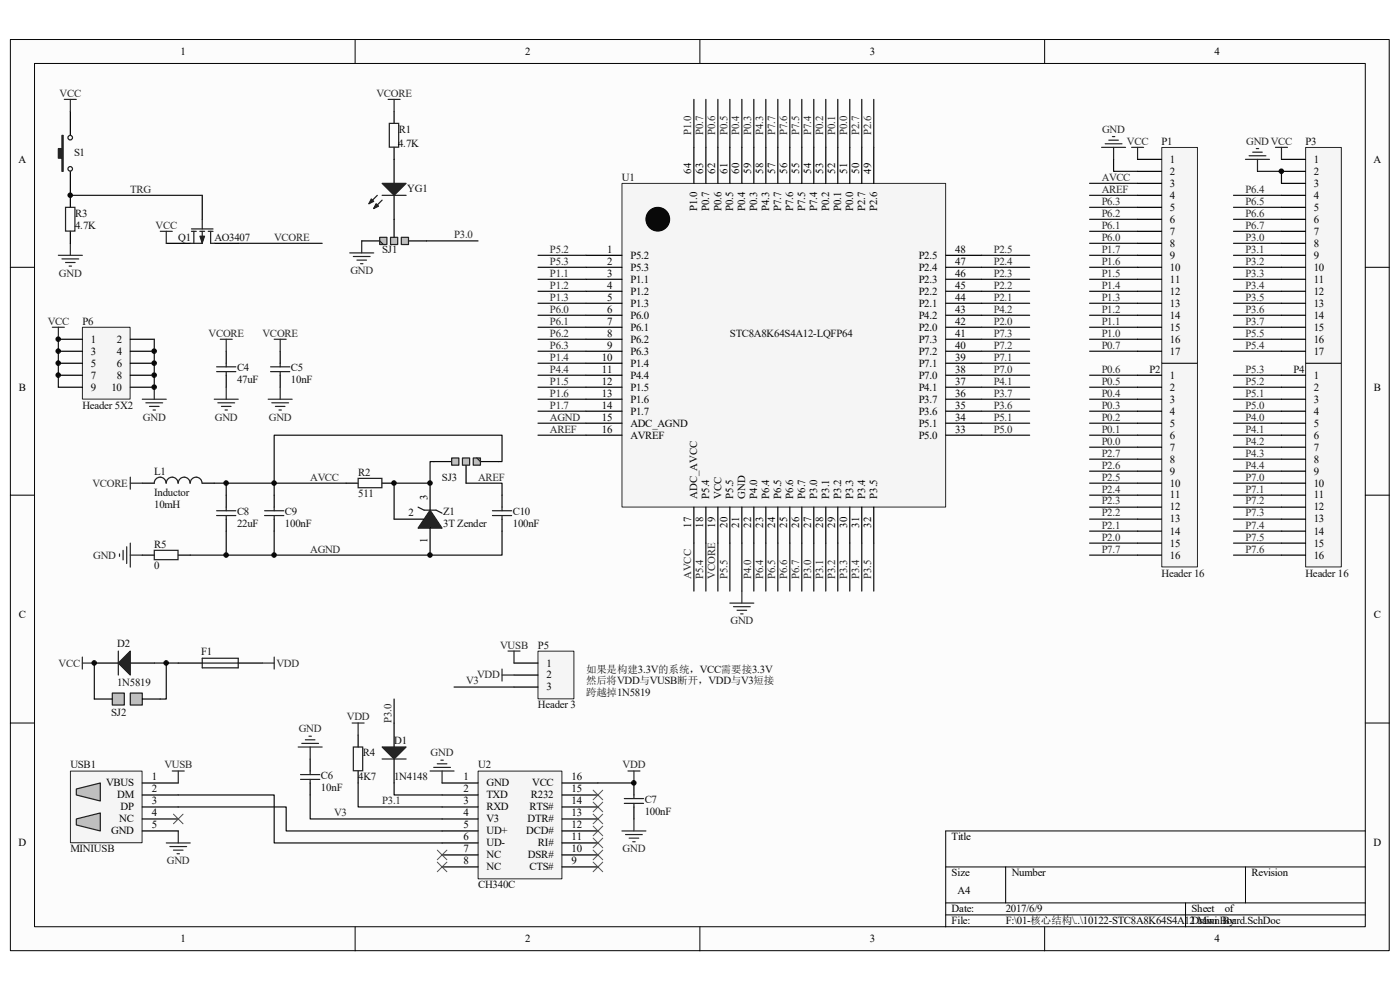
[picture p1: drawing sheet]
<svg xmlns="http://www.w3.org/2000/svg" width="297mm" height="210mm" viewBox="0 0 297 210" stroke-linecap="round" stroke-linejoin="round" font-family="sans-serif">
<path d="M2.2 8.4h292.5v193.3h-292.5z" fill="#fcfcfc"/>
<path d="M2.2 8.4h292.5v193.3h-292.5z" fill="none" stroke="#000" stroke-width=".21"/>
<path d="M7.4 13.5h282.2v183.1h-282.2z" fill="#fcfcfc"/>
<g fill="none" stroke="#000" stroke-width=".21">
<path d="M7.3 13.5h282.3v183.1h-282.3zM75.3 8.4v5.1M148.5 8.4v5.1M221.6 8.4v5.1M2.2 56.7h5.1M289.7 56.7h5.1M2.2 105h5.1M289.7 105h5.1M2.2 153.4h5.1M289.7 153.4h5.1M289.7 176.3h-89.1v20.3M75.3 196.6v5.1"/>
<path d="M148.5 196.6v5.1M200.6 183.9h89.1M200.6 191.5h89.1M200.6 194.1h89.1M213.4 183.9v7.6M221.6 196.6v5.1M251.5 191.5v5.1M264.2 183.9v7.6"/>
</g>
<path d="M132 38.9h68.6v68.7h-68.6z" fill="#f5f5f5"/>
<path d="M132 38.9h68.6v68.7h-68.6z" fill="none" stroke="#262626" stroke-width=".21"/>
<g fill="none" stroke="#000" stroke-width=".25">
<path d="M147.2 31.3v7.6M149.8 31.3v7.6M152.3 31.3v7.6M154.8 31.3v7.6M157.4 31.3v7.6M159.9 31.3v7.6M162.5 31.3v7.6M165 31.3v7.6M167.6 31.3v7.6M170.1 31.3v7.6M172.6 31.3v7.6M175.2 31.3v7.6"/>
<path d="M177.7 31.3v7.6M180.3 31.3v7.6M182.8 31.3v7.6M185.4 31.3v7.6M124.3 54.2h7.6M124.3 56.7h7.6M124.3 59.2h7.6M200.6 54.2h7.7M200.6 56.7h7.7M200.6 59.2h7.7M124.3 61.8h7.6M124.3 64.3h7.6"/>
<path d="M124.3 66.9h7.6M124.3 69.4h7.6M124.3 72h7.6M124.3 74.5h7.6M124.3 77.1h7.6M124.3 79.6h7.6M200.6 61.8h7.7M200.6 64.3h7.7M200.6 66.9h7.7M200.6 69.4h7.7M200.6 72h7.7M200.6 74.5h7.7"/>
<path d="M200.6 77.1h7.7M200.6 79.6h7.7M124.3 82.1h7.6M124.3 84.7h7.6M124.3 87.2h7.6M124.3 89.8h7.6M124.3 92.3h7.6M200.6 82.1h7.7M200.6 84.7h7.7M200.6 87.2h7.7M200.6 89.8h7.7M200.6 92.3h7.7"/>
<path d="M147.2 107.6v7.6M149.8 107.6v7.6M152.3 107.6v7.6M154.8 107.6v7.6M157.4 107.6v7.6M159.9 107.6v7.6M162.5 107.6v7.6M165 107.6v7.6M167.6 107.6v7.6M170.1 107.6v7.6M172.6 107.6v7.6M175.2 107.6v7.6"/>
<path d="M177.7 107.6v7.6M180.3 107.6v7.6M182.8 107.6v7.6M185.4 107.6v7.6"/>
</g>
<circle cx="139.6" cy="46.5" r="2.52" fill="#000" stroke="#000" stroke-width=".21"/>
<g fill="none" stroke="#0e0e0e" stroke-width=".25">
<path d="M147.2 21.1v10.2M149.8 21.1v10.2M152.3 21.1v10.2M154.8 21.1v10.2M157.4 21.1v10.2M159.9 21.1v10.2M162.5 21.1v10.2M165 21.1v10.2M167.6 21.1v10.2M170.1 21.1v10.2M172.6 21.1v10.2M175.2 21.1v10.2"/>
<path d="M177.7 21.1v10.2M180.3 21.1v10.2M182.8 21.1v10.2M185.4 21.1v10.2M236.2 33.8v2.6h5.1M114.1 54.2h10.2M114.1 56.7h10.2M114.1 59.2h10.2M208.3 54.2h10.1M208.3 56.7h10.1M208.3 59.2h10.1M231.2 44h10.1"/>
<path d="M231.2 46.5h10.1M231.2 49.1h10.1M231.2 51.6h10.1M231.2 54.2h10.1M231.2 56.7h10.1M231.2 59.2h10.1M261.7 44h10.2M261.7 46.5h10.2M261.7 49.1h10.2M261.7 51.6h10.2M261.7 54.2h10.2M261.7 56.7h10.2"/>
<path d="M261.7 59.2h10.2M261.7 41.4h10.2M114.1 61.8h10.2M114.1 64.3h10.2M114.1 66.9h10.2M114.1 69.4h10.2M114.1 72h10.2M114.1 74.5h10.2M114.1 79.6h10.2M114.1 77.1h10.2M208.3 61.8h10.1M208.3 64.3h10.1"/>
<path d="M208.3 66.9h10.1M208.3 69.4h10.1M208.3 72h10.1M208.3 74.5h10.1M208.3 79.6h10.1M208.3 77.1h10.1M231.2 61.8h10.1M231.2 64.3h10.1M231.2 66.9h10.1M231.2 69.4h10.1M231.2 72h10.1M231.2 74.5h10.1"/>
<path d="M231.2 79.6h10.1M261.7 61.8h10.2M261.7 64.3h10.2M261.7 66.9h10.2M261.7 69.4h10.2M261.7 72h10.2M261.7 74.5h10.2M261.7 79.6h10.2M114.1 82.1h10.2M114.1 84.7h10.2M114.1 87.2h10.2M114.1 89.8h10.2"/>
<path d="M114.1 92.3h10.2M208.3 82.1h10.1M208.3 84.7h10.1M208.3 87.2h10.1M208.3 89.8h10.1M208.3 92.3h10.1M231.2 82.1h10.1M231.2 84.7h10.1M231.2 87.2h10.1M231.2 89.8h10.1M231.2 92.3h10.1M231.2 94.9h10.1"/>
<path d="M231.2 97.4h10.1M231.2 100h10.1M261.7 82.1h10.2M261.7 84.7h10.2M261.7 87.2h10.2M261.7 89.8h10.2M261.7 92.3h10.2M261.7 94.9h10.2M147.2 115.2v10.2M149.8 115.2v10.2M152.3 115.2v10.2M154.8 115.2v10.2"/>
<path d="M157.4 115.2v10.2M159.9 115.2v10.2M162.5 115.2v10.2M165 115.2v10.2M167.6 115.2v10.2M170.1 115.2v10.2M172.6 115.2v10.2M175.2 115.2v10.2M177.7 115.2v10.2M180.3 115.2v10.2M182.8 115.2v10.2M185.4 115.2v10.2"/>
</g>
<path d="M233.7 31.3h5.1M234.5 30.5h3.5M235.2 29.7h2.1M236 29h.5M236.2 31.3v2.5M240.1 31.3h2.5M241.3 31.3v2.5M154.8 127.9h5.1M155.6 128.7h3.6M156.4 129.5h2M157.1 130.2h.5M157.4 125.4v2.5" fill="none" stroke="#262626" stroke-width=".25"/>
<path d="M246.5 77.1h7.5v43.2h-7.5z" fill="#f5f5f5"/>
<path d="M246.5 77.1h7.5v43.2h-7.5z" fill="none" stroke="#262626" stroke-width=".21"/>
<g fill="none" stroke="#000" stroke-width=".25">
<path d="M241.3 79.6h5.1M241.3 82.1h5.1M241.3 84.7h5.1M241.3 87.2h5.1M241.3 89.8h5.1M241.3 92.3h5.1M241.3 94.9h5.1M241.3 97.4h5.1M241.3 100h5.1M241.3 102.5h5.1M241.3 105h5.1M241.3 107.6h5.1"/>
<path d="M241.3 110.1h5.1M241.3 112.7h5.1M241.3 115.2h5.1M241.3 117.8h5.1"/>
</g>
<path d="M277 77.1h7.6v43.2h-7.6z" fill="#f5f5f5"/>
<path d="M277 77.1h7.6v43.2h-7.6z" fill="none" stroke="#262626" stroke-width=".21"/>
<g fill="none" stroke="#000" stroke-width=".25">
<path d="M271.9 79.6h5.1M271.9 82.1h5.1M271.9 84.7h5.1M271.9 87.2h5.1M271.9 89.8h5.1M271.9 92.3h5.1M271.9 94.9h5.1M271.9 97.4h5.1M271.9 100h5.1M271.9 102.5h5.1M271.9 105h5.1M271.9 107.6h5.1"/>
<path d="M271.9 110.1h5.1M271.9 112.7h5.1M271.9 115.2h5.1M271.9 117.8h5.1"/>
</g>
<g fill="none" stroke="#0e0e0e" stroke-width=".25">
<path d="M231.2 38.9h10.1M231.2 41.4h10.1M261.7 97.4h10.2M261.7 100h10.2M231.2 102.5h10.1M231.2 105h10.1M231.2 107.6h10.1M231.2 110.1h10.1M231.2 112.7h10.1M231.2 115.2h10.1M231.2 117.8h10.1M261.7 102.5h10.2"/>
<path d="M261.7 105h10.2M261.7 107.6h10.2M261.7 110.1h10.2M261.7 112.7h10.2M261.7 115.2h10.2M261.7 117.8h10.2"/>
</g>
<path d="M264.2 33.8h5.1M265 33h3.6M265.8 32.3h2M266.5 31.5h.5M266.8 33.8v2.6M270.6 31.3h2.5M271.9 31.3v2.5" fill="none" stroke="#262626" stroke-width=".25"/>
<path d="M246.5 31.3h7.5v45.7h-7.5z" fill="#f5f5f5"/>
<path d="M246.5 31.3h7.5v45.7h-7.5z" fill="none" stroke="#262626" stroke-width=".21"/>
<g fill="none" stroke="#000" stroke-width=".25">
<path d="M241.3 33.8h5.1M241.3 36.4h5.1M241.3 38.9h5.1M241.3 41.4h5.1M241.3 44h5.1M241.3 46.5h5.1M241.3 49.1h5.1M241.3 51.6h5.1M241.3 54.2h5.1M241.3 56.7h5.1M241.3 59.2h5.1M241.3 61.8h5.1"/>
<path d="M241.3 64.3h5.1M241.3 66.9h5.1M241.3 69.4h5.1M241.3 72h5.1M241.3 74.5h5.1"/>
</g>
<path d="M277 31.3h7.6v45.7h-7.6z" fill="#f5f5f5"/>
<path d="M277 31.3h7.6v45.7h-7.6z" fill="none" stroke="#262626" stroke-width=".21"/>
<g fill="none" stroke="#000" stroke-width=".25">
<path d="M14.9 23.6v5.1M14.9 36.4v7.6M83.6 23.6v2.6M83.6 31.3v7.6M271.9 33.8h5.1M271.9 36.4h5.1M271.9 38.9h5.1M14.9 49.1v2.5M35.3 51.6h5.1M42.9 41.4v5.1M45.5 51.6h5M76.7 51.1h3.9"/>
<path d="M83.6 41.4v8.9M271.9 41.4h5.1M271.9 44h5.1M271.9 46.5h5.1M271.9 49.1h5.1M271.9 51.6h5.1M271.9 54.2h5.1M271.9 56.7h5.1M271.9 59.2h5.1M271.9 61.8h5.1M271.9 64.3h5.1M271.9 66.9h5.1"/>
<path d="M271.9 69.4h5.1M271.9 72h5.1M271.9 74.5h5.1"/>
</g>
<g fill="none" stroke="#1c1c1c" stroke-width=".25">
<path d="M82.6 26.2h2v5h-2zM13.9 44h2v5h-2zM40.6 48.6h4.6M40.6 49.1h1M41.1 49.1v2.5M42.4 49.1h1M42.9 46.5v2.1M42.9 49.1v2.5h-2.5M44.2 49.1h1M44.7 49.1v2.5h.8M80 41.4l-1.7 1.8M81.1 42.5l-1.8 1.7"/>
<path d="M81.1 41.4h5.1"/>
<circle cx="14.9" cy="29.2" r=".48"/>
<circle cx="14.9" cy="35.8" r=".48"/>
</g>
<g fill="#1c1c1c" stroke="#1c1c1c" stroke-width=".25">
<path d="M81.1 38.9h5.1l-2.6 2.5z"/>
<path d="M79.8 43.2l.5 .5-1 .5z"/>
<path d="M78.8 42.2l.5 .5-1 .5z"/>
<path d="M13.1 28.7h.3v7.7h-.3v-2.8h-.7v-2.1h.7z" fill-rule="evenodd"/>
</g>
<g fill="none" stroke="#262626" stroke-width=".25">
<path d="M13.6 21.1h2.6M14.9 21.1v2.5M12.4 54.2h5.1M13.1 54.9h3.6M13.9 55.7h2M14.7 56.4h.5M14.9 51.6v2.6M34 49.1h2.5M35.3 49.1v2.5M74.2 53.7h5.1M75 54.4h3.5M75.7 55.2h2.1"/>
<path d="M76.5 55.9h.5M76.7 51.1v2.6"/>
</g>
<path d="M42.4 50.1h1l-.5 1.5z" fill="#1c1c1c" stroke="#1c1c1c" stroke-width=".21"/>
<path d="M14.9 41.4h28M50.5 51.6h17.8" fill="none" stroke="#0e0e0e" stroke-width=".25"/>
<g fill="#c0c0c0" stroke="#1c1c1c" stroke-width=".25">
<path d="M80.6 50.3h1.5v1.6h-1.5z" fill-rule="evenodd"/>
<path d="M82.8 50.3h1.6v1.6h-1.6z" fill-rule="evenodd"/>
</g>
<path d="M86.7 51.1h3.8" fill="none" stroke="#000" stroke-width=".25"/>
<path d="M85.1 50.3h1.6v1.6h-1.6z" fill-rule="evenodd" fill="#c0c0c0" stroke="#1c1c1c" stroke-width=".25"/>
<path d="M80.6 51.1l.7 .8M46 77.8h4M46 78.8h4M48 77.1v.7M48 78.8v.8M57.4 77.8h4.1M57.4 78.8h4.1M59.4 77.1v.7M59.4 78.8v.8" fill="none" stroke="#1c1c1c" stroke-width=".25"/>
<path d="M90.5 51.1h10.9" fill="none" stroke="#0e0e0e" stroke-width=".25"/>
<g fill="none" stroke="#262626" stroke-width=".25">
<path d="M82.3 21.1h2.6M83.6 21.1v2.5M46.7 72h2.6M48 72v2.5M58.2 72h2.5M59.4 72v2.5M45.5 84.7h5M46.2 85.5h3.6M47 86.2h2M47.7 87h.5M48 82.1v2.6M56.9 84.7h5.1"/>
<path d="M57.7 85.5h3.5M58.4 86.2h2.1M59.2 87h.5M59.4 82.1v2.6"/>
</g>
<path d="M48 74.5v2.6M48 79.6v2.5M59.4 74.5v2.6M59.4 79.6v2.5" fill="none" stroke="#000" stroke-width=".25"/>
<path d="M17.5 69.5h10.1v15.2h-10.1z" fill="#f5f5f5"/>
<path d="M17.5 69.4h10.1v15.3h-10.1z" fill="none" stroke="#262626" stroke-width=".21"/>
<g fill="none" stroke="#000" stroke-width=".25">
<path d="M12.4 72h5.1M12.4 74.5h5.1M12.4 77.1h5.1M12.4 79.6h5.1M27.6 72h5.1M27.6 74.5h5.1M27.6 77.1h5.1M27.6 79.6h5.1M12.4 82.1h5.1M27.6 82.1h5.1M37.8 140.7h5.1M50.5 140.7h5.1"/>
<path d="M65.8 161v2.6M65.8 166.1v2.5M134.5 166.1v2.5M134.5 171.2v2.5"/>
</g>
<g fill="none" stroke="#262626" stroke-width=".25">
<path d="M11.1 69.4h2.5M12.4 69.4v2.6M30.2 84.7h5.1M30.9 85.5h3.6M31.7 86.2h2M32.5 87h.5M32.7 82.1v2.6M35.3 178.8h5.1M36 179.6h3.6M37.8 176.3v2.5M131.9 176.3h5.1M132.7 177h3.6"/>
<path d="M133.5 177.8h2M134.2 178.6h.5M134.5 173.7v2.6M36.8 180.3h2M37.6 181.1h.5"/>
</g>
<path d="M12.4 72v10.1M32.7 72v10.1" fill="none" stroke="#0e0e0e" stroke-width=".25"/>
<path d="M42.9 139.6h7.6v2.1h-7.6zM42.9 140.7h7.6M63.8 164.3h4M63.8 165.3h4M65.8 163.6v.7M65.8 165.3v.8M132.5 169.4h4M132.5 170.4h4M134.5 168.6v.8M134.5 170.4v.8" fill="none" stroke="#1c1c1c" stroke-width=".25"/>
<path d="M15 163.6h15.1v15.2h-15.1z" fill="#f5f5f5"/>
<path d="M14.9 163.6h15.2v15.2h-15.2z" fill="none" stroke="#262626" stroke-width=".21"/>
<path d="M30.2 166.1h7.6M30.2 168.6h7.6M30.2 171.2h7.6M30.2 173.7h7.6M30.2 176.3h7.6" fill="none" stroke="#000" stroke-width=".25"/>
<g fill="#c0c0c0" stroke="#1c1c1c" stroke-width=".25">
<path d="M16.2 167.4l5.1-1.3v3.8l-5.1-1.3z" fill-rule="evenodd"/>
<path d="M16.2 173.7l5.1-1.2v3.8l-5.1-1.3z" fill-rule="evenodd"/>
</g>
<path d="M101.5 163.6h17.7v22.8h-17.7z" fill="#f5f5f5"/>
<path d="M101.4 163.6h17.8v22.8h-17.8z" fill="none" stroke="#262626" stroke-width=".21"/>
<g fill="none" stroke="#000" stroke-width=".25">
<path d="M76 155.9v2.6M83.6 153.4v5.1M76 163.6v2.5M83.6 161v5.1M93.8 166.1h7.6M93.8 168.6h7.6M93.8 171.2h7.6M93.8 173.7h7.6M93.8 176.3h7.6M93.8 178.8h7.6M119.2 166.1h7.7M119.2 168.6h7.7"/>
<path d="M119.2 171.2h7.7M119.2 173.7h7.7M119.2 176.3h7.7M119.2 178.8h7.7M93.8 181.4h7.6M93.8 183.9h7.6M119.2 181.4h7.7M119.2 183.9h7.7"/>
</g>
<g fill="none" stroke="#262626" stroke-width=".25">
<path d="M58.2 139.4v2.5M55.6 140.7h2.6M63.3 158.5h5M64 157.7h3.6M64.8 156.9h2M65.5 156.2h.6M65.8 158.5v2.5M74.7 153.4h2.5M76 153.4v2.5M36.5 163.6h2.6M37.8 163.6v2.5M91.2 163.6h5.1"/>
<path d="M92 162.8h3.6M92.8 162h2M93.5 161.3h.5M93.8 163.6v2.5M133.2 163.6h2.6M134.5 163.6v2.5"/>
</g>
<path d="M75 158.5h1.9v5h-1.9zM81.1 161h5.1" fill="none" stroke="#1c1c1c" stroke-width=".25"/>
<path d="M83.6 148.3v5.1M37.8 171.2h22.9v5.1h33.1M37.8 168.6h20.4v10.2h35.6M65.8 168.6v5.1h28M76 166.1v5.1h17.8M83.6 166.1v2.5h10.2M126.9 166.1h7.6" fill="none" stroke="#0e0e0e" stroke-width=".25"/>
<path d="M81.1 158.5h5.1l-2.6 2.5z" fill="#1c1c1c" stroke="#1c1c1c" stroke-width=".25"/>
<g fill="none" stroke="#4c4c4c" stroke-width=".21">
<path d="M36.8 172.7l2 2.1M38.8 172.7l-2 2.1M125.8 177.8l2.1 2M125.8 175.3l2.1 2M125.8 172.7l2.1 2.1M125.8 170.2l2.1 2M125.8 167.6l2.1 2.1M127.9 177.8l-2.1 2M127.9 175.3l-2.1 2M127.9 172.7l-2.1 2.1M127.9 170.2l-2.1 2M127.9 167.6l-2.1 2.1"/>
<path d="M92.8 182.9l2 2M92.8 180.3l2 2.1M94.8 182.9l-2 2M94.8 180.3l-2 2.1M125.8 182.9l2.1 2M125.8 180.3l2.1 2.1M127.9 182.9l-2.1 2M127.9 180.3l-2.1 2.1"/>
</g>
<path d="M114.2 138.2h7.6v10.1h-7.6z" fill="#f5f5f5"/>
<path d="M114.1 138.1h7.7v10.2h-7.7z" fill="none" stroke="#262626" stroke-width=".21"/>
<g fill="none" stroke="#000" stroke-width=".25">
<path d="M30.2 102.5h2.5M30.2 117.8h2.5M37.8 117.8h2.6M42.9 102.5h2.6M48 105v2.6M48 110.1v2.6M58.2 105v2.6M58.2 110.1v2.6M73.4 102.5h2.6M81.1 102.5h2.5M83.6 110.1h6.2M91.2 102.5v5.7"/>
<path d="M91.2 112v5.8M20 140.7h5.1M27.6 140.7h5.1M109 140.7h5.1M109 143.2h5.1M109 145.7h5.1"/>
</g>
<path d="M25.4 117.5v.5M26.1 116.7v2.1M26.9 116v3.5M27.6 101.2v2.6M27.6 115.2v5.1M27.6 102.5h2.6M27.6 117.8h2.6M107.8 138.1h2.5M109 138.1v2.6M106.5 141.9v2.6M106.5 143.2h2.5" fill="none" stroke="#262626" stroke-width=".25"/>
<path d="M45.5 102.5h27.9M48 102.5v2.5M48 112.7v5.1M58.2 102.5v2.5M58.2 112.7v5.1M32.7 140.7h5.1M96.3 145.7h12.7" fill="none" stroke="#0e0e0e" stroke-width=".25"/>
<g fill="#1c1c1c" stroke="#1c1c1c" stroke-width=".25">
<path d="M27.6 138.1v5.1l-2.5-2.5z"/>
<path d="M91.2 108.2l2.6 3.8h-5.1z"/>
</g>
<g fill="none" stroke="#1c1c1c" stroke-width=".25">
<path d="M32.7 116.7h5.1v2h-5.1zM35.2 102.5a1.25 1.25 0 0 0-1.2-1.3 1.25 1.25 0 0 0-1.3 1.3M37.8 102.5a1.25 1.25 0 0 0-1.3-1.3 1.25 1.25 0 0 0-1.2 1.3M40.3 102.5a1.25 1.25 0 0 0-1.2-1.3 1.25 1.25 0 0 0-1.3 1.3M42.9 102.5a1.25 1.25 0 0 0-1.3-1.3 1.25 1.25 0 0 0-1.2 1.3M46 108.3h4M46 109.4h4M48 107.6v.7M48 109.4v.7M56.1 108.3h4.1M56.1 109.4h4.1M58.2 107.6v.7"/>
<path d="M58.2 109.4v.7M76 101.5h5v2h-5zM88.7 107.6l1.3 .6h2.5l1.3 .7M25.1 138.1v5.1"/>
</g>
<g fill="#c0c0c0" stroke="#1c1c1c" stroke-width=".25">
<path d="M23.8 147h2.6v2.6h-2.6z" fill-rule="evenodd"/>
<path d="M27.6 147h2.6v2.6h-2.6z" fill-rule="evenodd"/>
</g>
<path d="M98.9 98.7v3.8M101.9 97.9h3.8M106.5 105v2.6M106.5 110.1v2.6M20 148.3h3.8M30.2 148.3h3.8" fill="none" stroke="#000" stroke-width=".25"/>
<path d="M17.5 139.4v2.5M17.5 140.7h2.5" fill="none" stroke="#262626" stroke-width=".25"/>
<path d="M266.8 36.4h5.1v2.5M83.6 102.5v7.6M106.5 112.7v5.1h-66.1M20 140.7v7.6M35.3 140.7v7.6h-1.3" fill="none" stroke="#0e0e0e" stroke-width=".25"/>
<path d="M104.5 108.3h4M104.5 109.4h4M106.5 107.6v.7M106.5 109.4v.7" fill="none" stroke="#1c1c1c" stroke-width=".25"/>
<g fill="#c0c0c0" stroke="#1c1c1c" stroke-width=".25">
<path d="M100.4 97.2h1.5v1.5h-1.5z" fill-rule="evenodd"/>
<path d="M98.1 97.2h1.5v1.5h-1.5z" fill-rule="evenodd"/>
</g>
<path d="M92 97.9h3.8" fill="none" stroke="#000" stroke-width=".25"/>
<path d="M95.8 97.2h1.5v1.5h-1.5z" fill-rule="evenodd" fill="#c0c0c0" stroke="#1c1c1c" stroke-width=".25"/>
<path d="M101.2 97.2l.7 .7" fill="none" stroke="#1c1c1c" stroke-width=".25"/>
<path d="M92 97.9h-.8v4.6h-7.6M105.7 97.9h.8v-5.6h-48.3v10.2M98.9 102.5h7.6v2.5" fill="none" stroke="#0e0e0e" stroke-width=".25"/>
<g fill="#0e0e0e" stroke="#0e0e0e" stroke-width=".21">
<circle cx="12.4" cy="79.6" r=".48"/>
<circle cx="12.4" cy="77" r=".48"/>
<circle cx="12.4" cy="74.5" r=".48"/>
<circle cx="12.4" cy="71.9" r=".48"/>
<circle cx="14.9" cy="41.4" r=".48"/>
<circle cx="20" cy="140.6" r=".48"/>
<circle cx="32.7" cy="82.1" r=".48"/>
<circle cx="32.7" cy="79.6" r=".48"/>
<circle cx="32.7" cy="77" r=".48"/>
<circle cx="32.7" cy="74.5" r=".48"/>
<circle cx="35.2" cy="140.6" r=".48"/>
<circle cx="48" cy="117.7" r=".48"/>
<circle cx="48" cy="102.5" r=".48"/>
<circle cx="58.1" cy="117.7" r=".48"/>
<circle cx="58.1" cy="102.5" r=".48"/>
<circle cx="83.6" cy="102.5" r=".48"/>
<circle cx="91.2" cy="117.7" r=".48"/>
<circle cx="91.2" cy="102.5" r=".48"/>
<circle cx="134.5" cy="166.1" r=".48"/>
<circle cx="271.8" cy="36.3" r=".48"/>
</g>
<g font-size="2.3">
<text x="38.3" y="11.6">1</text>
<text x="111.4" y="11.6">2</text>
<text x="184.5" y="11.6">3</text>
<text x="257.7" y="11.6">4</text>
<text x="3.9" y="34.5">A</text>
<text x="248.2" y="34.5">1</text>
<text x="278.7" y="34.5">1</text>
<text x="291.4" y="34.5">A</text>
<text x="146.6" y="36.9" transform="rotate(-90 146.6 36.9)">64</text>
<text x="149.2" y="36.9" transform="rotate(-90 149.2 36.9)">63</text>
<text x="151.7" y="36.9" transform="rotate(-90 151.7 36.9)">62</text>
<text x="154.3" y="36.9" transform="rotate(-90 154.3 36.9)">61</text>
<text x="156.8" y="36.9" transform="rotate(-90 156.8 36.9)">60</text>
<text x="159.4" y="36.9" transform="rotate(-90 159.4 36.9)">59</text>
<text x="161.9" y="36.9" transform="rotate(-90 161.9 36.9)">58</text>
<text x="164.5" y="36.9" transform="rotate(-90 164.5 36.9)">57</text>
<text x="167" y="36.9" transform="rotate(-90 167 36.9)">56</text>
<text x="169.5" y="36.9" transform="rotate(-90 169.5 36.9)">55</text>
<text x="172.1" y="36.9" transform="rotate(-90 172.1 36.9)">54</text>
<text x="174.6" y="36.9" transform="rotate(-90 174.6 36.9)">53</text>
<text x="177.2" y="36.9" transform="rotate(-90 177.2 36.9)">52</text>
<text x="179.7" y="36.9" transform="rotate(-90 179.7 36.9)">51</text>
<text x="182.3" y="36.9" transform="rotate(-90 182.3 36.9)">50</text>
<text x="184.8" y="36.9" transform="rotate(-90 184.8 36.9)">49</text>
<text x="248.2" y="37.1">2</text>
<text x="248.2" y="39.6">3</text>
<text x="278.7" y="37.1">2</text>
<text x="278.7" y="39.6">3</text>
<text x="147.9" y="44.8" transform="rotate(-90 147.9 44.8)">P1.0</text>
<text x="150.5" y="44.8" transform="rotate(-90 150.5 44.8)">P0.7</text>
<text x="153" y="44.8" transform="rotate(-90 153 44.8)">P0.6</text>
<text x="155.6" y="44.8" transform="rotate(-90 155.6 44.8)">P0.5</text>
<text x="158.1" y="44.8" transform="rotate(-90 158.1 44.8)">P0.4</text>
<text x="160.7" y="44.8" transform="rotate(-90 160.7 44.8)">P0.3</text>
<text x="163.2" y="44.8" transform="rotate(-90 163.2 44.8)">P4.3</text>
<text x="165.7" y="44.8" transform="rotate(-90 165.7 44.8)">P7.7</text>
<text x="168.3" y="44.8" transform="rotate(-90 168.3 44.8)">P7.6</text>
<text x="170.8" y="44.8" transform="rotate(-90 170.8 44.8)">P7.5</text>
<text x="173.4" y="44.8" transform="rotate(-90 173.4 44.8)">P7.4</text>
<text x="175.9" y="44.8" transform="rotate(-90 175.9 44.8)">P0.2</text>
<text x="178.4" y="44.8" transform="rotate(-90 178.4 44.8)">P0.1</text>
<text x="181" y="44.8" transform="rotate(-90 181 44.8)">P0.0</text>
<text x="183.6" y="44.8" transform="rotate(-90 183.6 44.8)">P2.7</text>
<text x="186.1" y="44.8" transform="rotate(-90 186.1 44.8)">P2.6</text>
<text x="248.2" y="42.2">4</text>
<text x="248.2" y="44.7">5</text>
<text x="248.2" y="47.2">6</text>
<text x="278.7" y="42.2">4</text>
<text x="278.7" y="44.7">5</text>
<text x="278.7" y="47.2">6</text>
<text x="128.8" y="53.6">1</text>
<text x="202.6" y="53.6">48</text>
<text x="248.2" y="49.8">7</text>
<text x="248.2" y="52.3">8</text>
<text x="278.7" y="49.8">7</text>
<text x="278.7" y="52.3">8</text>
<text x="128.8" y="56.1">2</text>
<text x="128.8" y="58.7">3</text>
<text x="133.7" y="54.9">P5.2</text>
<text x="133.7" y="57.4">P5.3</text>
<text x="133.7" y="60">P1.1</text>
<text x="194.9" y="60">P2.3</text>
<text x="194.9" y="57.4">P2.4</text>
<text x="194.9" y="54.9">P2.5</text>
<text x="202.6" y="58.7">46</text>
<text x="202.6" y="56.1">47</text>
<text x="248.2" y="54.9">9</text>
<text x="248.2" y="57.4">10</text>
<text x="248.2" y="60">11</text>
<text x="278.7" y="54.9">9</text>
<text x="278.7" y="57.4">10</text>
<text x="278.7" y="60">11</text>
<text x="128.8" y="61.3">4</text>
<text x="128.8" y="63.8">5</text>
<text x="133.7" y="62.5">P1.2</text>
<text x="133.7" y="65.1">P1.3</text>
<text x="194.9" y="65.1">P2.1</text>
<text x="194.9" y="62.5">P2.2</text>
<text x="202.6" y="63.8">44</text>
<text x="202.6" y="61.3">45</text>
<text x="248.2" y="62.5">12</text>
<text x="248.2" y="65.1">13</text>
<text x="278.7" y="62.5">12</text>
<text x="278.7" y="65.1">13</text>
<text x="128.8" y="66.3">6</text>
<text x="128.8" y="68.9">7</text>
<text x="128.8" y="71.4">8</text>
<text x="133.7" y="67.6">P6.0</text>
<text x="133.7" y="70.1">P6.1</text>
<text x="194.9" y="70.1">P2.0</text>
<text x="194.9" y="67.6">P4.2</text>
<text x="202.6" y="71.4">41</text>
<text x="202.6" y="68.9">42</text>
<text x="202.6" y="66.3">43</text>
<text x="248.2" y="67.6">14</text>
<text x="248.2" y="70.1">15</text>
<text x="278.7" y="67.6">14</text>
<text x="278.7" y="70.1">15</text>
<text x="19.3" y="72.7">1</text>
<text x="19.3" y="75.2">3</text>
<text x="19.3" y="77.8">5</text>
<text x="24.8" y="72.7">2</text>
<text x="24.8" y="75.2">4</text>
<text x="24.8" y="77.8">6</text>
<text x="127.7" y="76.5">10</text>
<text x="128.8" y="74">9</text>
<text x="133.7" y="72.7">P6.2</text>
<text x="133.7" y="75.2">P6.3</text>
<text x="133.7" y="77.8">P1.4</text>
<text x="194.9" y="77.8">P7.1</text>
<text x="194.9" y="75.2">P7.2</text>
<text x="194.9" y="72.7">P7.3</text>
<text x="202.6" y="76.5">39</text>
<text x="202.6" y="74">40</text>
<text x="248.2" y="72.7">16</text>
<text x="248.2" y="75.2">17</text>
<text x="278.7" y="72.7">16</text>
<text x="278.7" y="75.2">17</text>
<text x="4" y="82.8">B</text>
<text x="19.3" y="80.3">7</text>
<text x="19.3" y="82.8">9</text>
<text x="23.7" y="82.8">10</text>
<text x="24.8" y="80.3">8</text>
<text x="127.7" y="79">11</text>
<text x="127.7" y="81.6">12</text>
<text x="133.7" y="80.3">P4.4</text>
<text x="133.7" y="82.8">P1.5</text>
<text x="194.9" y="82.8">P4.1</text>
<text x="194.9" y="80.3">P7.0</text>
<text x="202.6" y="81.6">37</text>
<text x="202.6" y="79">38</text>
<text x="248.2" y="80.3">1</text>
<text x="248.2" y="82.8">2</text>
<text x="278.7" y="80.3">1</text>
<text x="278.7" y="82.8">2</text>
<text x="291.5" y="82.8">B</text>
<text x="127.7" y="84.1">13</text>
<text x="127.7" y="86.7">14</text>
<text x="127.7" y="89.2">15</text>
<text x="133.7" y="85.4">P1.6</text>
<text x="133.7" y="88">P1.7</text>
<text x="194.9" y="88">P3.6</text>
<text x="194.9" y="85.4">P3.7</text>
<text x="202.6" y="89.2">34</text>
<text x="202.6" y="86.7">35</text>
<text x="202.6" y="84.1">36</text>
<text x="248.2" y="85.4">3</text>
<text x="248.2" y="88">4</text>
<text x="278.7" y="85.4">3</text>
<text x="278.7" y="88">4</text>
<text x="127.7" y="91.8">16</text>
<text x="133.7" y="90.5">ADC_AGND</text>
<text x="133.7" y="93">AVREF</text>
<text x="194.9" y="93">P5.0</text>
<text x="194.9" y="90.5">P5.1</text>
<text x="202.6" y="91.8">33</text>
<text x="248.2" y="90.5">5</text>
<text x="248.2" y="93">6</text>
<text x="248.2" y="95.6">7</text>
<text x="278.7" y="90.5">5</text>
<text x="278.7" y="93">6</text>
<text x="278.7" y="95.6">7</text>
<text x="248.2" y="98.1">8</text>
<text x="248.2" y="100.7">9</text>
<text x="278.7" y="98.1">8</text>
<text x="278.7" y="100.7">9</text>
<text x="90.7" y="106.2" transform="rotate(-90 90.7 106.2)">3</text>
<text x="147.9" y="105.8" transform="rotate(-90 147.9 105.8)">ADC_AVCC</text>
<text x="150.5" y="105.8" transform="rotate(-90 150.5 105.8)">P5.4</text>
<text x="153" y="105.8" transform="rotate(-90 153 105.8)">VCC</text>
<text x="155.6" y="105.8" transform="rotate(-90 155.6 105.8)">P5.5</text>
<text x="158.1" y="105.8" transform="rotate(-90 158.1 105.8)">GND</text>
<text x="160.7" y="105.8" transform="rotate(-90 160.7 105.8)">P4.0</text>
<text x="163.2" y="105.8" transform="rotate(-90 163.2 105.8)">P6.4</text>
<text x="165.7" y="105.8" transform="rotate(-90 165.7 105.8)">P6.5</text>
<text x="168.3" y="105.8" transform="rotate(-90 168.3 105.8)">P6.6</text>
<text x="170.8" y="105.8" transform="rotate(-90 170.8 105.8)">P6.7</text>
<text x="173.4" y="105.8" transform="rotate(-90 173.4 105.8)">P3.0</text>
<text x="175.9" y="105.8" transform="rotate(-90 175.9 105.8)">P3.1</text>
<text x="178.4" y="105.8" transform="rotate(-90 178.4 105.8)">P3.2</text>
<text x="181" y="105.8" transform="rotate(-90 181 105.8)">P3.3</text>
<text x="183.6" y="105.8" transform="rotate(-90 183.6 105.8)">P3.4</text>
<text x="186.1" y="105.8" transform="rotate(-90 186.1 105.8)">P3.5</text>
<text x="248.2" y="103.2">10</text>
<text x="248.2" y="105.7">11</text>
<text x="278.7" y="103.2">10</text>
<text x="278.7" y="105.7">11</text>
<text x="86.7" y="109.6">2</text>
<text x="146.6" y="111.9" transform="rotate(-90 146.6 111.9)">17</text>
<text x="149.2" y="111.9" transform="rotate(-90 149.2 111.9)">18</text>
<text x="151.7" y="111.9" transform="rotate(-90 151.7 111.9)">19</text>
<text x="154.3" y="111.9" transform="rotate(-90 154.3 111.9)">20</text>
<text x="156.8" y="111.9" transform="rotate(-90 156.8 111.9)">21</text>
<text x="159.4" y="111.9" transform="rotate(-90 159.4 111.9)">22</text>
<text x="161.9" y="111.9" transform="rotate(-90 161.9 111.9)">23</text>
<text x="164.5" y="111.9" transform="rotate(-90 164.5 111.9)">24</text>
<text x="167" y="111.9" transform="rotate(-90 167 111.9)">25</text>
<text x="169.5" y="111.9" transform="rotate(-90 169.5 111.9)">26</text>
<text x="172.1" y="111.9" transform="rotate(-90 172.1 111.9)">27</text>
<text x="174.6" y="111.9" transform="rotate(-90 174.6 111.9)">28</text>
<text x="177.2" y="111.9" transform="rotate(-90 177.2 111.9)">29</text>
<text x="179.7" y="111.9" transform="rotate(-90 179.7 111.9)">30</text>
<text x="182.3" y="111.9" transform="rotate(-90 182.3 111.9)">31</text>
<text x="184.8" y="111.9" transform="rotate(-90 184.8 111.9)">32</text>
<text x="248.2" y="108.3">12</text>
<text x="248.2" y="110.8">13</text>
<text x="248.2" y="113.4">14</text>
<text x="278.7" y="108.3">12</text>
<text x="278.7" y="110.8">13</text>
<text x="278.7" y="113.4">14</text>
<text x="90.7" y="115.2" transform="rotate(-90 90.7 115.2)">1</text>
<text x="248.2" y="116">15</text>
<text x="248.2" y="118.5">16</text>
<text x="278.7" y="116">15</text>
<text x="278.7" y="118.5">16</text>
<text x="4" y="131.2">C</text>
<text x="291.5" y="131.2">C</text>
<text x="115.9" y="141.4">1</text>
<text x="115.9" y="143.9">2</text>
<text x="115.9" y="146.5">3</text>
<text x="22.5" y="166.8">VBUS</text>
<text x="32.2" y="165.6">1</text>
<text x="98.3" y="165.6">1</text>
<text x="103.2" y="166.8">GND</text>
<text x="112.9" y="166.8">VCC</text>
<text x="121.2" y="165.6">16</text>
<text x="24.8" y="169.4">DM</text>
<text x="25.6" y="171.9">DP</text>
<text x="32.2" y="168.1">2</text>
<text x="32.2" y="170.6">3</text>
<text x="32.2" y="173.2">4</text>
<text x="98.3" y="168.1">2</text>
<text x="98.3" y="170.6">3</text>
<text x="98.3" y="173.2">4</text>
<text x="103.2" y="169.4">TXD</text>
<text x="103.2" y="171.9">RXD</text>
<text x="112.4" y="171.9">RTS#</text>
<text x="112.6" y="169.4">R232</text>
<text x="121.2" y="173.2">13</text>
<text x="121.2" y="170.6">14</text>
<text x="121.2" y="168.1">15</text>
<text x="3.9" y="179.5">D</text>
<text x="23.6" y="177">GND</text>
<text x="25.3" y="174.5">NC</text>
<text x="32.2" y="175.7">5</text>
<text x="98.3" y="175.7">5</text>
<text x="98.3" y="178.3">6</text>
<text x="103.2" y="174.5">V3</text>
<text x="103.2" y="177">UD+</text>
<text x="103.2" y="179.5">UD-</text>
<text x="111.6" y="177">DCD#</text>
<text x="111.9" y="174.5">DTR#</text>
<text x="114.1" y="179.5">RI#</text>
<text x="121.2" y="178.3">11</text>
<text x="121.2" y="175.7">12</text>
<text x="201.9" y="178.3">Title</text>
<text x="291.4" y="179.5">D</text>
<text x="98.3" y="180.8">7</text>
<text x="98.3" y="183.3">8</text>
<text x="103.2" y="182.1">NC</text>
<text x="103.2" y="184.6">NC</text>
<text x="112" y="182.1">DSR#</text>
<text x="112.4" y="184.6">CTS#</text>
<text x="121.2" y="183.3">9</text>
<text x="121.2" y="180.8">10</text>
<text x="201.9" y="185.9">Size</text>
<text x="214.6" y="185.9">Number</text>
<text x="265.5" y="185.9">Revision</text>
<text x="203.2" y="189.7">A4</text>
<text x="201.9" y="193.5">Date:</text>
<text x="201.9" y="196.1">File:</text>
<text x="213.4" y="193.5">2017/6/9</text>
<text x="213.4" y="196.1">F:\01-核心结构\..\10122-STC8A8K64S4A12 Mini Board.SchDoc</text>
<text x="252.8" y="196.1">Drawn By:</text>
<text x="252.8" y="193.5">Sheet</text>
<text x="259.8" y="193.5">of</text>
<text x="38.3" y="199.9">1</text>
<text x="111.4" y="199.9">2</text>
<text x="184.5" y="199.9">3</text>
<text x="257.7" y="199.9">4</text>
</g>
<g font-size="2.3" fill="#262626">
<text x="12.7" y="20.5">VCC</text>
<text x="79.9" y="20.5">VCORE</text>
<text x="146.6" y="28.7" transform="rotate(-90 146.6 28.7)">P1.0</text>
<text x="149.2" y="28.7" transform="rotate(-90 149.2 28.7)">P0.7</text>
<text x="151.7" y="28.7" transform="rotate(-90 151.7 28.7)">P0.6</text>
<text x="154.3" y="28.7" transform="rotate(-90 154.3 28.7)">P0.5</text>
<text x="156.8" y="28.7" transform="rotate(-90 156.8 28.7)">P0.4</text>
<text x="159.4" y="28.7" transform="rotate(-90 159.4 28.7)">P0.3</text>
<text x="161.9" y="28.7" transform="rotate(-90 161.9 28.7)">P4.3</text>
<text x="164.5" y="28.7" transform="rotate(-90 164.5 28.7)">P7.7</text>
<text x="167" y="28.7" transform="rotate(-90 167 28.7)">P7.6</text>
<text x="169.5" y="28.7" transform="rotate(-90 169.5 28.7)">P7.5</text>
<text x="172.1" y="28.7" transform="rotate(-90 172.1 28.7)">P7.4</text>
<text x="174.6" y="28.7" transform="rotate(-90 174.6 28.7)">P0.2</text>
<text x="177.2" y="28.7" transform="rotate(-90 177.2 28.7)">P0.1</text>
<text x="179.7" y="28.7" transform="rotate(-90 179.7 28.7)">P0.0</text>
<text x="182.3" y="28.7" transform="rotate(-90 182.3 28.7)">P2.7</text>
<text x="184.8" y="28.7" transform="rotate(-90 184.8 28.7)">P2.6</text>
<text x="233.8" y="28.2">GND</text>
<text x="239.1" y="30.7">VCC</text>
<text x="264.4" y="30.7">GND VCC</text>
<text x="27.6" y="40.9">TRG</text>
<text x="233.7" y="40.9">AREF</text>
<text x="233.7" y="38.4">AVCC</text>
<text x="264.2" y="40.9">P6.4</text>
<text x="233.7" y="46">P6.2</text>
<text x="233.7" y="43.4">P6.3</text>
<text x="264.2" y="43.4">P6.5</text>
<text x="264.2" y="46">P6.6</text>
<text x="33" y="48.5">VCC</text>
<text x="58.2" y="51.1">VCORE</text>
<text x="96.4" y="50.5">P3.0</text>
<text x="116.7" y="53.6">P5.2</text>
<text x="210.8" y="53.6">P2.5</text>
<text x="233.7" y="53.6">P1.7</text>
<text x="233.7" y="51.1">P6.0</text>
<text x="233.7" y="48.5">P6.1</text>
<text x="264.2" y="53.6">P3.1</text>
<text x="264.2" y="51.1">P3.0</text>
<text x="264.2" y="48.5">P6.7</text>
<text x="12.5" y="58.7">GND</text>
<text x="74.3" y="58.2">GND</text>
<text x="116.7" y="58.7">P1.1</text>
<text x="116.7" y="56.1">P5.3</text>
<text x="210.8" y="56.1">P2.4</text>
<text x="210.8" y="58.7">P2.3</text>
<text x="233.7" y="58.7">P1.5</text>
<text x="233.7" y="56.1">P1.6</text>
<text x="264.2" y="56.1">P3.2</text>
<text x="264.2" y="58.7">P3.3</text>
<text x="116.7" y="63.8">P1.3</text>
<text x="116.7" y="61.3">P1.2</text>
<text x="210.8" y="61.3">P2.2</text>
<text x="210.8" y="63.8">P2.1</text>
<text x="233.7" y="61.3">P1.4</text>
<text x="233.7" y="63.8">P1.3</text>
<text x="264.2" y="61.3">P3.4</text>
<text x="264.2" y="63.8">P3.5</text>
<text x="10.1" y="68.9">VCC</text>
<text x="44.2" y="71.4">VCORE</text>
<text x="55.7" y="71.4">VCORE</text>
<text x="116.7" y="66.3">P6.0</text>
<text x="116.7" y="68.9">P6.1</text>
<text x="116.7" y="71.4">P6.2</text>
<text x="210.8" y="68.9">P2.0</text>
<text x="210.8" y="66.3">P4.2</text>
<text x="210.8" y="71.4">P7.3</text>
<text x="233.7" y="71.4">P1.0</text>
<text x="233.7" y="66.3">P1.2</text>
<text x="233.7" y="68.9">P1.1</text>
<text x="264.2" y="68.9">P3.7</text>
<text x="264.2" y="66.3">P3.6</text>
<text x="264.2" y="71.4">P5.5</text>
<text x="116.7" y="76.5">P1.4</text>
<text x="116.7" y="74">P6.3</text>
<text x="210.8" y="76.5">P7.1</text>
<text x="210.8" y="74">P7.2</text>
<text x="233.7" y="74">P0.7</text>
<text x="264.2" y="74">P5.4</text>
<text x="116.7" y="81.6">P1.5</text>
<text x="116.7" y="79">P4.4</text>
<text x="210.8" y="81.6">P4.1</text>
<text x="210.8" y="79">P7.0</text>
<text x="233.7" y="81.6">P0.5</text>
<text x="233.7" y="79">P0.6</text>
<text x="264.2" y="79">P5.3</text>
<text x="264.2" y="81.6">P5.2</text>
<text x="30.3" y="89.2">GND</text>
<text x="45.6" y="89.2">GND</text>
<text x="57" y="89.2">GND</text>
<text x="116.7" y="84.1">P1.6</text>
<text x="116.7" y="86.7">P1.7</text>
<text x="116.7" y="89.2">AGND</text>
<text x="210.8" y="84.1">P3.7</text>
<text x="210.8" y="86.7">P3.6</text>
<text x="210.8" y="89.2">P5.1</text>
<text x="233.7" y="89.2">P0.2</text>
<text x="233.7" y="86.7">P0.3</text>
<text x="233.7" y="84.1">P0.4</text>
<text x="264.2" y="86.7">P5.0</text>
<text x="264.2" y="84.1">P5.1</text>
<text x="264.2" y="89.2">P4.0</text>
<text x="116.7" y="91.8">AREF</text>
<text x="210.8" y="91.8">P5.0</text>
<text x="233.7" y="94.3">P0.0</text>
<text x="233.7" y="91.8">P0.1</text>
<text x="264.2" y="91.8">P4.1</text>
<text x="264.2" y="94.3">P4.2</text>
<text x="65.8" y="101.9">AVCC</text>
<text x="101.4" y="101.9">AREF</text>
<text x="233.7" y="96.9">P2.7</text>
<text x="233.7" y="99.4">P2.6</text>
<text x="233.7" y="101.9">P2.5</text>
<text x="264.2" y="96.9">P4.3</text>
<text x="264.2" y="101.9">P7.0</text>
<text x="264.2" y="99.4">P4.4</text>
<text x="19.6" y="103.2">VCORE</text>
<text x="233.7" y="104.5">P2.4</text>
<text x="233.7" y="107">P2.3</text>
<text x="264.2" y="104.5">P7.1</text>
<text x="264.2" y="107">P7.2</text>
<text x="233.7" y="109.6">P2.2</text>
<text x="233.7" y="112.1">P2.1</text>
<text x="264.2" y="112.1">P7.4</text>
<text x="264.2" y="109.6">P7.3</text>
<text x="19.8" y="118.5">GND</text>
<text x="65.8" y="117.2">AGND</text>
<text x="233.7" y="117.2">P7.7</text>
<text x="233.7" y="114.7">P2.0</text>
<text x="264.2" y="114.7">P7.5</text>
<text x="264.2" y="117.2">P7.6</text>
<text x="146.6" y="122.9" transform="rotate(-90 146.6 122.9)">AVCC</text>
<text x="149.2" y="122.9" transform="rotate(-90 149.2 122.9)">P5.4</text>
<text x="151.7" y="122.9" transform="rotate(-90 151.7 122.9)">VCORE</text>
<text x="154.3" y="122.9" transform="rotate(-90 154.3 122.9)">P5.5</text>
<text x="159.4" y="122.9" transform="rotate(-90 159.4 122.9)">P4.0</text>
<text x="161.9" y="122.9" transform="rotate(-90 161.9 122.9)">P6.4</text>
<text x="164.5" y="122.9" transform="rotate(-90 164.5 122.9)">P6.5</text>
<text x="167" y="122.9" transform="rotate(-90 167 122.9)">P6.6</text>
<text x="169.5" y="122.9" transform="rotate(-90 169.5 122.9)">P6.7</text>
<text x="172.1" y="122.9" transform="rotate(-90 172.1 122.9)">P3.0</text>
<text x="174.6" y="122.9" transform="rotate(-90 174.6 122.9)">P3.1</text>
<text x="177.2" y="122.9" transform="rotate(-90 177.2 122.9)">P3.2</text>
<text x="179.7" y="122.9" transform="rotate(-90 179.7 122.9)">P3.3</text>
<text x="182.3" y="122.9" transform="rotate(-90 182.3 122.9)">P3.4</text>
<text x="184.8" y="122.9" transform="rotate(-90 184.8 122.9)">P3.5</text>
<text x="106.1" y="137.6">VUSB</text>
<text x="155" y="132.5">GND</text>
<text x="12.4" y="141.4">VCC</text>
<text x="58.7" y="141.4">VDD</text>
<text x="101.2" y="143.9">VDD</text>
<text x="98.9" y="145.2">V3</text>
<text x="63.4" y="155.4">GND</text>
<text x="73.6" y="152.8">VDD</text>
<text x="83.1" y="153.4" transform="rotate(-90 83.1 153.4)">P3.0</text>
<text x="91.4" y="160.4">GND</text>
<text x="34.9" y="163">VUSB</text>
<text x="132.1" y="163">VDD</text>
<text x="70.9" y="173.2">V3</text>
<text x="81.1" y="170.6">P3.1</text>
<text x="35.4" y="183.3">GND</text>
<text x="132.1" y="180.8">GND</text>
</g>
<g font-size="2.3" fill="#0e0e0e">
<text x="84.6" y="28.2">R1</text>
<text x="15.7" y="33">S1</text>
<text x="84.5" y="31.2">4.7K</text>
<text x="246.4" y="30.7">P1</text>
<text x="276.9" y="30.7">P3</text>
<text x="86.4" y="40.6">YG1</text>
<text x="132" y="38.4">U1</text>
<text x="16" y="46">R3</text>
<text x="16" y="48.5">4.7K</text>
<text x="37.8" y="51.1">Q1</text>
<text x="45.5" y="51.1">AO3407</text>
<text x="81.1" y="53.6">SJ1</text>
<text x="17.5" y="68.9">P6</text>
<text x="154.9" y="71.4">STC8A8K64S4A12-LQFP64</text>
<text x="50.3" y="81.3">47uF</text>
<text x="50.3" y="78.8">C4</text>
<text x="61.7" y="81.3">10nF</text>
<text x="61.7" y="78.8">C5</text>
<text x="243.9" y="79">P2</text>
<text x="274.4" y="79">P4</text>
<text x="17.5" y="86.7">Header 5X2</text>
<text x="32.7" y="100.7">L1</text>
<text x="76" y="100.9">R2</text>
<text x="93.8" y="101.9">SJ3</text>
<text x="32.7" y="107.8">10mH</text>
<text x="32.7" y="105.2">Inductor</text>
<text x="76" y="105.5">511</text>
<text x="50.3" y="111.9">22uF</text>
<text x="50.3" y="109.3">C8</text>
<text x="60.5" y="111.9">100nF</text>
<text x="60.5" y="109.3">C9</text>
<text x="94" y="109.3">Z1</text>
<text x="94" y="111.9">3T Zender</text>
<text x="108.8" y="111.9">100nF</text>
<text x="108.8" y="109.3">C10</text>
<text x="32.7" y="116.2">R5</text>
<text x="32.7" y="120.8">0</text>
<text x="246.4" y="122.3">Header 16</text>
<text x="276.9" y="122.3">Header 16</text>
<text x="24.8" y="137.3">D2</text>
<text x="114.1" y="137.6">P5</text>
<text x="42.7" y="138.9">F1</text>
<text x="24.8" y="145.5">1N5819</text>
<text x="23.6" y="151.8">SJ2</text>
<text x="114.1" y="150.3">Header 3</text>
<text x="77" y="160.4">R4</text>
<text x="83.6" y="157.9">D1</text>
<text x="14.9" y="163">USB1</text>
<text x="68.1" y="167.9">10nF</text>
<text x="68.1" y="165.3">C6</text>
<text x="76" y="165.6">4K7</text>
<text x="83.6" y="165.6">1N4148</text>
<text x="101.4" y="163">U2</text>
<text x="136.8" y="172.9">100nF</text>
<text x="136.8" y="170.4">C7</text>
<text x="14.9" y="180.8">MINIUSB</text>
<text x="101.4" y="188.4">CH340C</text>
</g>
<g font-size="2.2" fill="#0e0e0e">
<text x="124.3" y="142.7">如果是构建3.3V的系统，VCC需要接3.3V</text>
<text x="124.3" y="145.2">然后将VDD与VUSB断开，VDD与V3短接</text>
<text x="124.3" y="147.7">跨越掉1N5819</text>
</g>
</svg>
